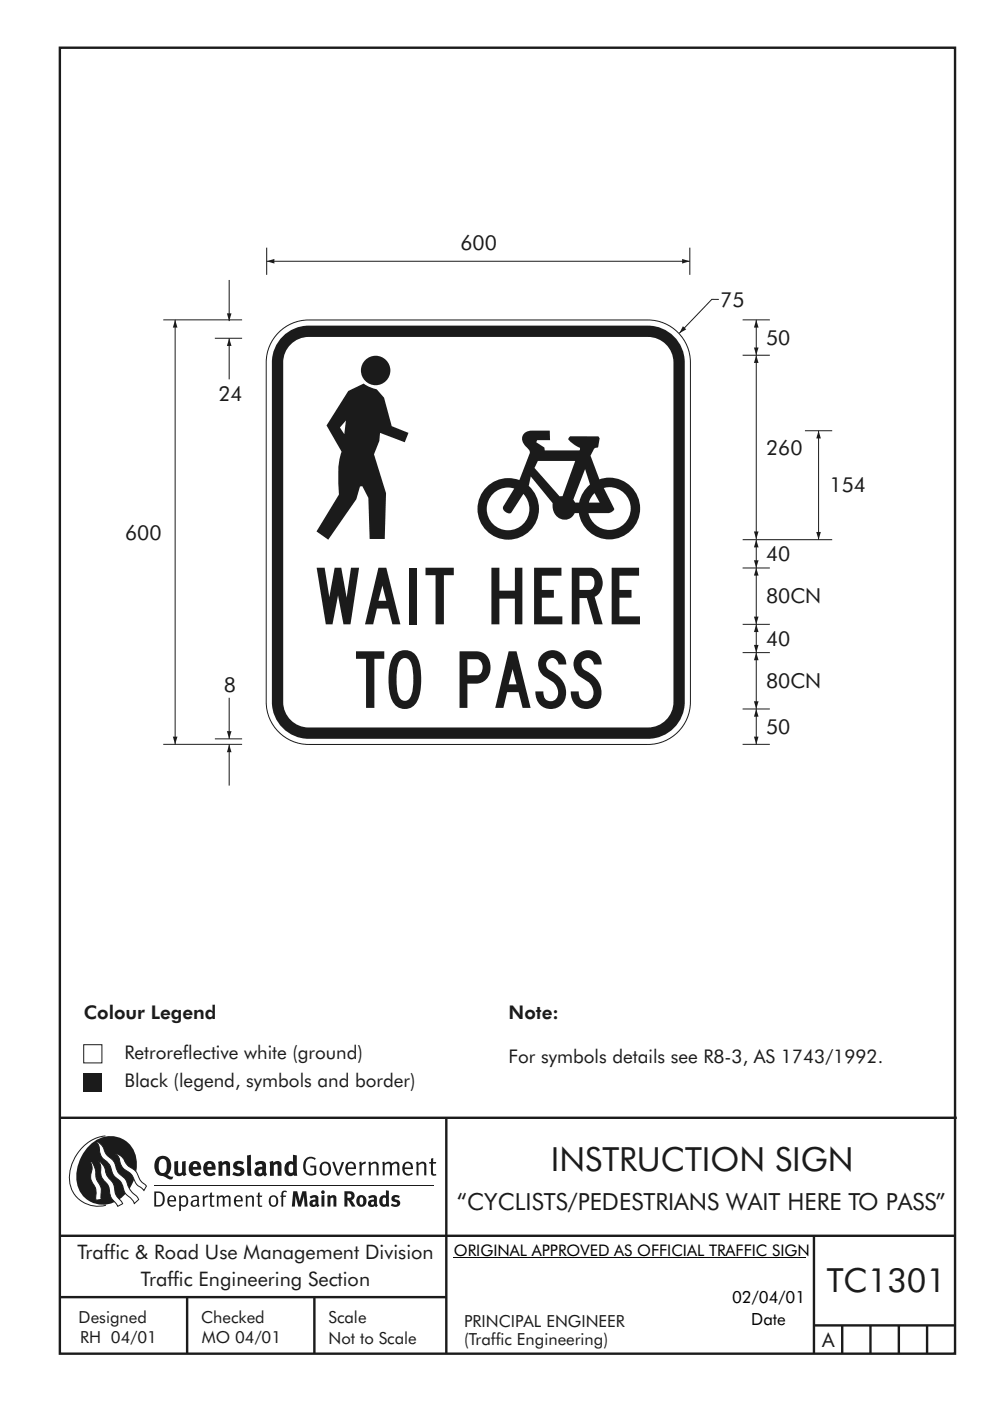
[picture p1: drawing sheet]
<svg xmlns="http://www.w3.org/2000/svg" width="210mm" height="297mm" viewBox="0 0 210 297" stroke-linecap="round" stroke-linejoin="round" font-family="sans-serif">
<g fill="none" stroke="#1f1a17" stroke-width=".51">
<path d="M12.7 10.1h189.9v276.9h-189.9zM12.7 237h190.3M94.7 236.9v50.1M12.7 262h190M12.7 275h82M39.7 275v12M66.7 275v12M172.7 262v25M172.7 281h30M178.7 281v6M184.7 281v6M190.7 281v6"/>
<path d="M196.7 281v6"/>
</g>
<path d="M96.3 266.6h74.7" fill="none" stroke="#000" stroke-width=".21"/>
<path d="M17.8 221.5h3.8v3.9h-3.8z" fill-rule="evenodd" fill="#fff" stroke="#1f1a17" stroke-width=".21"/>
<g fill="#1f1a17">
<path d="M17.8 227.6h3.8v3.8h-3.8z"/>
<path d="M64.9 245.6a1.61 1.61 0 0 1 2.1 0l-.2 .3a1.17 1.17 0 0 0-1.4-.2 1.17 1.17 0 0 0-.6 1.3 1.42 1.42 0 0 0 1.2 1.9l.7-.2v-1.2h-.8l-.1-.4h1.3v1.9a1.82 1.82 0 0 1-2.2-.1 1.82 1.82 0 0 1-.6-2.1l.2-.7z" fill-rule="evenodd"/>
<path d="M68.2 246.5a1.77 1.77 0 0 0 .4 2.7 1.39 1.39 0 0 0 1.4-.5 1.39 1.39 0 0 0 .2-1.5 1.19 1.19 0 0 0-2-.7zM68.5 246.8a.83 .83 0 0 1 1 .1 .83 .83 0 0 1 .2 1 .75 .75 0 0 1-.6 1 .75 .75 0 0 1-.8-.8v-.9z" fill-rule="evenodd"/>
<path d="M70.5 246.4l.4-.1 .8 2.4 .8-2.3h.5l-1.1 2.8h-.4z" fill-rule="evenodd"/>
<path d="M73.6 246.7a1.74 1.74 0 0 0 .5 2.5h.9l.5-.3-.2-.3a.89 .89 0 0 1-1.1 .2 .89 .89 0 0 1-.4-.9h1.7a1.15 1.15 0 0 0-.4-1.4 1.15 1.15 0 0 0-1.5 .2zM74 246.9a.67 .67 0 0 1 .8-.2 .67 .67 0 0 1 .3 .8h-1.3z" fill-rule="evenodd"/>
<path d="M76.2 246.4l.4-.1 .1 .4 .5-.4h.5l-.2 .5a.61 .61 0 0 0-.8 .6v1.8h-.4z" fill-rule="evenodd"/>
<path d="M78.1 246.4l.5-.1 .1 .4a.89 .89 0 0 1 .9-.4 .89 .89 0 0 1 .7 .7v2.2h-.4v-2.2l-.1-.2-.3-.1-.8 .4v2.1h-.4z" fill-rule="evenodd"/>
<path d="M81.1 246.4l.4-.1 .1 .4a.83 .83 0 0 1 .8-.4 .83 .83 0 0 1 .7 .5 .86 .86 0 0 1 .9-.5 .86 .86 0 0 1 .7 .7v2.2h-.4l-.1-2.3a.5 .5 0 0 0-.8 0l-.2 .2v2.1h-.5v-2.2l-.4-.3-.7 .4v2.1h-.4z" fill-rule="evenodd"/>
<path d="M85.7 246.7a1.74 1.74 0 0 0 .5 2.5h.9l.5-.3-.2-.3a.89 .89 0 0 1-1.1 .2 .89 .89 0 0 1-.4-.9h1.7a1.15 1.15 0 0 0-.5-1.4 1.15 1.15 0 0 0-1.4 .2zM86 246.9a.67 .67 0 0 1 .9-.2 .67 .67 0 0 1 .3 .8h-1.3z" fill-rule="evenodd"/>
<path d="M88.3 246.4l.4-.1 .1 .4a.89 .89 0 0 1 .9-.4 .89 .89 0 0 1 .8 .7v2.2h-.5v-2.2l-.1-.2-.3-.1-.8 .4v2.1h-.4z" fill-rule="evenodd"/>
<path d="M91.5 245.6l.4-.1v.9h.7l-.2 .3h-.5v2.1l.1 .1h.5l.1 .3a.71 .71 0 0 1-1.2-.6v-1.9h-.3v-.3h.3z" fill-rule="evenodd"/>
<path d="M37 246.3l.8-.2v2a.46 .46 0 0 0 .2 .6 .46 .46 0 0 0 .6-.2v-2.2l.8-.2v2.4l.2 .5-.6 .4-.2-.3a1.03 1.03 0 0 1-1.2 .2 1.03 1.03 0 0 1-.6-1z" fill-rule="evenodd"/>
<path d="M40.4 246.6a1.64 1.64 0 0 0 0 2.3 1.64 1.64 0 0 0 2.3 .1l-.4-.5a.78 .78 0 0 1-.9 .3 .78 .78 0 0 1-.5-.8h1.8a1.37 1.37 0 0 0-.6-1.6 1.37 1.37 0 0 0-1.7 .2zM41.1 246.9a.48 .48 0 0 1 .6-.1 .48 .48 0 0 1 .2 .6h-1z" fill-rule="evenodd"/>
<path d="M43.5 246.6a1.65 1.65 0 0 0-.2 2 1.65 1.65 0 0 0 1.9 .7l.5-.3-.3-.5a.78 .78 0 0 1-.9 .3 .78 .78 0 0 1-.5-.8h1.8a1.37 1.37 0 0 0-.6-1.6 1.37 1.37 0 0 0-1.7 .2zM44.1 246.9a.48 .48 0 0 1 .6-.1 .48 .48 0 0 1 .2 .6h-.9z" fill-rule="evenodd"/>
<path d="M46.3 246.3l.7-.2 .1 .4a.95 .95 0 0 1 1-.3 .95 .95 0 0 1 .7 .8v2.3h-.8v-2.3l-.3-.2-.5 .3v2.2h-.8z" fill-rule="evenodd"/>
<path d="M49.7 246.5a1.73 1.73 0 0 1 2-.1l-.2 .6-.6-.2a.42 .42 0 0 0-.6 .2l.2 .3a1.23 1.23 0 0 1 1.4 1 1.47 1.47 0 0 1-2.3 .9l-.3-.2 .3-.6 .7 .4a.47 .47 0 0 0 .7-.4 .87 .87 0 0 0-1-.5l-.4-.2-.1-.4z" fill-rule="evenodd"/>
<path d="M54.1 246.6l.3 .6 .3-.2a.62 .62 0 0 1 .9 0l.1 .4a1.21 1.21 0 0 0-1.4 .3 1.21 1.21 0 0 0-.1 1.3 1.19 1.19 0 0 0 1.6 .1l.5 .3 .4-.4-.3-.4v-1.4a.96 .96 0 0 0-1.3-1zM55 248l.6-.1v.7a.43 .43 0 0 1-.6 .1 .43 .43 0 0 1 0-.7z" fill-rule="evenodd"/>
<path d="M57.2 246.3l.7-.2 .1 .4a.95 .95 0 0 1 1-.3 .95 .95 0 0 1 .7 .8v2.3h-.8v-2.3l-.2-.2-.6 .3v2.2h-.8z" fill-rule="evenodd"/>
<path d="M62.2 244.8v1.5a1.29 1.29 0 0 0-1.4 .2 1.29 1.29 0 0 0-.5 1.3 1.24 1.24 0 0 0 .6 1.4 1.24 1.24 0 0 0 1.4-.1l.1 .2h.7l-.1-4.3zM61.5 246.9l.4-.1 .3 .2v1.5l-.3 .1a.48 .48 0 0 1-.6-.4 1.52 1.52 0 0 1 .2-1.3z" fill-rule="evenodd"/>
<path d="M52.4 245l.8-.2 .2 4.5h-.8l-.1-.2z" fill-rule="evenodd"/>
</g>
<path d="M22.4 240.8a9 9 0 0 0-7.4 10.9 6.2 6.2 0 0 0 7.5 3.8M32.7 251.4h59.4" fill="none" stroke="#1f1a17" stroke-width=".21"/>
<path d="M19.1 242.7a5.7 5.7 0 0 1 6.5-1.4 5.7 5.7 0 0 1 3.4 5.7 8.6 8.6 0 0 1-6.2 8.3 5.7 5.7 0 0 1-6.5-7 9.9 9.9 0 0 1 2.8-5.6z" fill-rule="evenodd" fill="#1f1a17"/>
<path d="M24.5 244.5a3.1 3.1 0 0 1 2.3 2.2l.7 .7a3.2 3.2 0 0 1 2 2.4l.4 .6 1.2 1.1-.6 .9-.2-.3a3.5 3.5 0 0 1-1.9-2.1 3.8 3.8 0 0 0-2.1-2.1 3.5 3.5 0 0 1-1-2.3zM20.4 241.9a3.4 3.4 0 0 1 1.9 2.5l.7 .8a3.3 3.3 0 0 1 1.7 2.6 4.4 4.4 0 0 0 1.7 2l.3 .3a6.1 6.1 0 0 0 2.5 3.7l.2 .5-.9 .9a6.1 6.1 0 0 0-1.9-2.2l-.4-.8a3.6 3.6 0 0 0-1.9-2.8l-.6-1a3.6 3.6 0 0 0-1.9-2.8 3.7 3.7 0 0 1-.8-2.4zM21 246.1a3.4 3.4 0 0 1 1.5 2.8l.6 .9a3.8 3.8 0 0 1 1.4 3.1l.3 .7 1.2 1.6-1 .6-.5-.8a3.2 3.2 0 0 1-1.3-2.8 4.3 4.3 0 0 0-1.4-2.2 4.7 4.7 0 0 1-.5-2.9zM19.2 246.1a5.1 5.1 0 0 1 1.2 3.7l.3 .7a3.1 3.1 0 0 1 .7 3l.1 .8-1.1 .2-.1-.8a3.5 3.5 0 0 0-.9-3.2 3.6 3.6 0 0 1 .1-2.6z" fill-rule="evenodd" fill="#fff" stroke="#1f1a17" stroke-width=".21"/>
<g fill="#1f1a17">
<path d="M33.4 245.5a2.51 2.51 0 0 0 .4 3.7l.8 .1a2.78 2.78 0 0 0 2 .7l.2-.5h-.6l-.7-.4a2.56 2.56 0 0 0 0-3.8 1.83 1.83 0 0 0-2.1 .2zM34 245.9a.87 .87 0 0 1 1 0 .87 .87 0 0 1 .4 .9v.4a1.17 1.17 0 0 1-.9 1.5l-.3-.1a2.38 2.38 0 0 1-.2-2.7z" fill-rule="evenodd"/>
<path d="M33.1 252.9v2.6a1.12 1.12 0 0 0 1.2-.3 1.12 1.12 0 0 0 .2-1.2l-.1-.5-.3-.4zM32.7 252.6h1.1a1.67 1.67 0 0 1 1.2 1.7 1.67 1.67 0 0 1-1.3 1.5h-1zM36.1 253.9l-.2 .5h1.1a.55 .55 0 0 0-.3-.6 .55 .55 0 0 0-.6 .1zM35.8 253.8a.95 .95 0 0 1 1.2-.2 .95 .95 0 0 1 .4 1.1h-1.5a.72 .72 0 0 0 .4 .8 .72 .72 0 0 0 .9-.2l.1 .3a1.15 1.15 0 0 1-1.5 0 1.15 1.15 0 0 1-.2-1.5zM38.4 254.1v1.2a.7 .7 0 0 0 .9 .1 .7 .7 0 0 0 .2-.9 .61 .61 0 0 0-.4-.7 .61 .61 0 0 0-.7 .3zM38 253.5l.3-.1 .1 .4a.95 .95 0 0 1 1.2-.2 .95 .95 0 0 1 .3 1.2 .92 .92 0 0 1-.5 1 .92 .92 0 0 1-1-.2v1.1l-.4 .1zM40.9 254.8a.5 .5 0 0 0 .2 .8 .5 .5 0 0 0 .7-.4v-.6zM40.5 253.7a1 1 0 0 1 1.7 .3v1.4l.2 .2-.2 .3-.3-.3a.78 .78 0 0 1-1.4-.1 .78 .78 0 0 1 .8-1.1h.5a.58 .58 0 0 0-.3-.7 .58 .58 0 0 0-.7 .3zM43 253.5l.3-.1 .1 .4 .3-.3 .5-.1-.2 .4a.52 .52 0 0 0-.6 .6v1.4h-.4zM44.6 252.9l.4-.1-.1 .7h.6l-.1 .3h-.5v1.5a.35 .35 0 0 0 .6 .3v.2a.57 .57 0 0 1-.6 .1 .57 .57 0 0 1-.3-.5v-1.6h-.3v-.3h.3zM45.9 253.5l.4-.1 .1 .4 .2-.2a.64 .64 0 0 1 1 .2 .7 .7 0 0 1 .8-.4 .7 .7 0 0 1 .5 .7v1.7h-.3v-1.7l-.3-.3-.7 .3v1.7h-.3v-1.6a.38 .38 0 0 0-.3-.5 .38 .38 0 0 0-.5 .2l-.1 .2v1.7h-.4zM50.2 253.9l-.2 .5h1.1a.55 .55 0 0 0-.2-.6 .55 .55 0 0 0-.7 .1zM49.9 253.8a.95 .95 0 0 1 1.2-.2 .95 .95 0 0 1 .4 1.1h-1.5a.72 .72 0 0 0 .4 .8 .72 .72 0 0 0 .9-.2l.1 .3a1.15 1.15 0 0 1-1.5 0 1.15 1.15 0 0 1-.2-1.5zM52.1 253.5l.3-.1 .1 .4a.72 .72 0 0 1 .8-.4 .72 .72 0 0 1 .6 .7v1.7h-.4v-1.6a.45 .45 0 0 0-.3-.5 .45 .45 0 0 0-.5 .3l-.2 .1v1.7h-.3zM54.7 252.9l.4-.1v.7h.6l-.1 .3h-.5v1.5a.35 .35 0 0 0 .5 .3v.2a.57 .57 0 0 1-.6 .1 .57 .57 0 0 1-.3-.5v-1.6h-.3v-.3h.3zM57.6 253.9l-.2 .7a.65 .65 0 0 0 .3 .8 .65 .65 0 0 0 .8-.2l.1-.1a.93 .93 0 0 0-.7-1.4zM57.3 253.7a1.12 1.12 0 0 1 1.4 .1 1.12 1.12 0 0 1 .3 1.4 1.01 1.01 0 0 1-1.3 .6 1.01 1.01 0 0 1-.7-1.2zM59.9 252.6l.5-.2 .5 .2-.1 .2-.4-.1-.3 .2v.6h.6l-.1 .3h-.5v2h-.4v-2h-.2v-.3h.2zM62.2 252.6l-.3 3.2h.7l.1-2.3 .6 2.3h.6l.6-2.3 .1 2.3h.7l-.3-3.2h-.9l-.5 2.1-.5-2.1zM65.7 253.7l.3 .5a.51 .51 0 0 1 .5-.4 .51 .51 0 0 1 .4 .4v.1a.88 .88 0 0 0-1.1 .4 .88 .88 0 0 0 .2 1.1 .9 .9 0 0 0 1.1-.2l.3 .3 .4-.3-.2-.3v-1.1a.87 .87 0 0 0-.5-.8 .87 .87 0 0 0-1 .1zM66.4 254.8h.5v.5l-.1 .1h-.3l-.2-.1zM68.2 253.5v2.3h.6v-2.4zM68.1 252.8a.4 .4 0 0 0 .8 0 .4 .4 0 0 0-.8 0zM69.4 253.5l.1 2.3h.6v-1.7a.33 .33 0 0 1 .4-.2 .33 .33 0 0 1 .3 .4v1.5h.6v-1.7a.75 .75 0 0 0-.6-.7 .75 .75 0 0 0-.8 .3v-.3zM73.1 252.6v3.2h.6v-1.3l.3 .2 .7 1.1h.7l-.9-1.4a.94 .94 0 0 0 .7-1 .94 .94 0 0 0-.9-.8zM73.7 253.1a.51 .51 0 0 1 .8 .1 .51 .51 0 0 1-.2 .7l-.6 .1zM75.9 253.7a1.19 1.19 0 0 0-.1 1.7 1.19 1.19 0 0 0 1.8 0 1.19 1.19 0 0 0-.1-1.6 1.19 1.19 0 0 0-1.6-.1zM76.5 253.9l.2-.1a.99 .99 0 0 1 0 1.6 1.06 1.06 0 0 1-.2-1.5zM78.1 253.7l.3 .5a.51 .51 0 0 1 .5-.4 .51 .51 0 0 1 .5 .4v.1a.88 .88 0 0 0-1.2 .4 .88 .88 0 0 0 .2 1.1 .9 .9 0 0 0 1.1-.2l.3 .3 .4-.3-.2-.3v-1.1a.87 .87 0 0 0-.5-.8 .87 .87 0 0 0-1 .1zM78.9 254.8h.4v.5l-.1 .1h-.3l-.1-.1zM81.9 252.4v1.1a1.2 1.2 0 0 0-1.4 .6 1.2 1.2 0 0 0 .2 1.4l.5 .4 .8-.2v.1h.6l-.1-3.3zM81.4 253.9l.5 .2-.1 1.2a.46 .46 0 0 1-.5-.1 .46 .46 0 0 1-.1-.5zM83.3 253.6a.79 .79 0 0 0-.1 .9 .79 .79 0 0 0 .9 .4 .33 .33 0 0 1 0 .5 .33 .33 0 0 1-.5 0l-.4-.2-.3 .4a1.15 1.15 0 0 0 1.2 .3 1.15 1.15 0 0 0 .8-1 1.49 1.49 0 0 0-1.2-.8 .4 .4 0 0 1 .3-.3 .4 .4 0 0 1 .4 .1l.2 .1 .2-.4a1.47 1.47 0 0 0-1.5 0z" fill-rule="evenodd"/>
</g>
<path d="M56.6 52.5v5.8M146.4 52.5v5.8M34.6 67.8h16.8M37.2 67.8v90M45.6 71.7h5.8M34.6 157.8h16.8M45.6 156.7h5.8M157.6 157.8h5.7M157.6 150.3h5.7" fill="none" stroke="#1f1a17" stroke-width=".21"/>
<g fill="#1f1a17">
<path d="M36.7 156.2h.9l-.4 1.6z" fill-rule="evenodd"/>
<path d="M37.2 67.8l.4 1.6h-.9z" fill-rule="evenodd"/>
</g>
<path d="M160.4 150.3v7.5" fill="none" stroke="#1f1a17" stroke-width=".21"/>
<g fill="#1f1a17">
<path d="M160 156.2h.9l-.5 1.6z" fill-rule="evenodd"/>
<path d="M160.4 150.3l.5 1.7h-.9z" fill-rule="evenodd"/>
</g>
<path d="M56.6 55.4h89.8" fill="none" stroke="#1f1a17" stroke-width=".21"/>
<g fill="#1f1a17">
<path d="M144.7 54.9l1.7 .5-1.7 .5 1.7-.5-1.7 .5z" fill-rule="evenodd"/>
<path d="M56.6 55.4l1.6-.5v1z" fill-rule="evenodd"/>
</g>
<path d="M48.6 147.9v8.8" fill="none" stroke="#1f1a17" stroke-width=".21"/>
<path d="M48.1 155h1l-.5 1.7 .5-1.7-.5 1.7z" fill-rule="evenodd" fill="#1f1a17"/>
<path d="M48.6 59.4v8.7" fill="none" stroke="#1f1a17" stroke-width=".21"/>
<path d="M48.1 66.4h1l-.5 1.7 .5-1.7-.5 1.7z" fill-rule="evenodd" fill="#1f1a17"/>
<path d="M48.6 157.8v8.8" fill="none" stroke="#1f1a17" stroke-width=".21"/>
<path d="M48.6 157.8l.5 1.7h-1z" fill-rule="evenodd" fill="#1f1a17"/>
<path d="M48.6 71.7v8.7" fill="none" stroke="#1f1a17" stroke-width=".21"/>
<path d="M48.6 71.7l.5 1.7h-1z" fill-rule="evenodd" fill="#1f1a17"/>
<path d="M59.1 70.5a9 9 0 0 1 6.4-2.7h72a9 9 0 0 1 9 9v72a9 9 0 0 1-9 9h-72a9 9 0 0 1-9-9v-72a9 9 0 0 1 2.6-6.3z" fill="none" stroke="#1f1a17" stroke-width=".21"/>
<path d="M60 71.3a7.8 7.8 0 0 1 5.5-2.3h72a7.8 7.8 0 0 1 7.8 7.8v72a7.8 7.8 0 0 1-7.8 7.8h-72a7.8 7.8 0 0 1-7.8-7.8v-72a7.8 7.8 0 0 1 2.3-5.5z" fill-rule="evenodd" fill="#1f1a17"/>
<path d="M61.7 73a5.4 5.4 0 0 1 3.8-1.6h72a5.4 5.4 0 0 1 5.4 5.4v72a5.4 5.4 0 0 1-5.4 5.4h-72a5.4 5.4 0 0 1-5.4-5.4v-72a5.4 5.4 0 0 1 1.6-3.8z" fill-rule="evenodd" fill="#fff"/>
<path d="M152.5 63.5h-1.5l-6.9 7.2" fill="none" stroke="#1f1a17" stroke-width=".21"/>
<g fill="#1f1a17">
<path d="M144.9 69.2l.7 .6-1.5 .9z" fill-rule="evenodd"/>
<path d="M76.6 78.6a3.1 3.1 0 0 0 6.2 0 3.1 3.1 0 0 0-6.2 0zM73.9 82.9l3.3-1.6 1.4 .8 1.3 .4 1.6 1.8 1.6 6.1 3.6 1.4-.8 2-5.3-2-.1 1.7-1.2 2.8 2.6 8.3-.3 9.7h-3.2l-.2-8.7-1.3-2.5h-.5l-.8 2.8-6 8.5-2.4-1.7 4.7-7.8a22.9 22.9 0 0 1 .6-9.1l-3.2-5.6zM73.4 89.1l-.4 3-.9-1.5z" fill-rule="evenodd"/>
<path d="M114.1 97.7h7.9l-2.6 7.5h-.7l-5.3-6zM104.9 104.4a4.5 4.5 0 0 0-.5 6.5 4.5 4.5 0 0 0 6.5 .3 4.5 4.5 0 0 0 .1-6.5l-2.5 4a1.21 1.21 0 0 1-1.7-1.4l2.3-3.7a4.4 4.4 0 0 0-4.2 .8zM128.1 103.5a4.5 4.5 0 0 1 5.6 3.2 4.5 4.5 0 0 1-3.4 5.5 4.5 4.5 0 0 1-5.4-3.4l4.5-.1a1.13 1.13 0 0 0 .9-.8zM126.1 104.6l1.1 2h-2.3l.4-.9zM111.2 91.9a2.09 2.09 0 0 0 .6 3 1.28 1.28 0 0 1 .6 1.2l-2.2 5.7a6.5 6.5 0 0 0-8.9 6.3 6.5 6.5 0 0 0 9.3 5.7 6.5 6.5 0 0 0 1.6-10.8l.4-2 4.7 5.7a2.7 2.7 0 0 0 .8 2.8 2.7 2.7 0 0 0 2.8 .4l.6-.4 .4-.7h.9a6.5 6.5 0 0 0 7.8 5.4 6.5 6.5 0 0 0 5-8.1 6.5 6.5 0 0 0-8.4-4.5l-1.9-5 .8-1.5 .8-.3 .3-1.9-.2-.4-6.1 .1-.3 .6 1.1 1 1.3 .7 .1 .2-.2 .4h-7.3l-.1-.6-1.7-1.1 .2-.5h2.7l-.1-2h-3.8l-.6 .1zM124.1 99.5l1.1 3.2a7.4 7.4 0 0 0-2.4 3.9h-.8l-.4-.7z" fill-rule="evenodd"/>
</g>
<path d="M157.6 138.4h5.7M160.4 132.4v6" fill="none" stroke="#1f1a17" stroke-width=".21"/>
<g fill="#1f1a17">
<path d="M160 136.7h.9l-.5 1.7z" fill-rule="evenodd"/>
<path d="M160.4 132.4l.5 1.6h-.9z" fill-rule="evenodd"/>
</g>
<path d="M160.4 138.3v12" fill="none" stroke="#1f1a17" stroke-width=".21"/>
<g fill="#1f1a17">
<path d="M160 148.7h.9l-.5 1.6z" fill-rule="evenodd"/>
<path d="M160.4 138.3l.5 1.7h-.9z" fill-rule="evenodd"/>
</g>
<path d="M160.4 75.3v39" fill="none" stroke="#1f1a17" stroke-width=".21"/>
<g fill="#1f1a17">
<path d="M160 112.7h.9l-.5 1.6z" fill-rule="evenodd"/>
<path d="M160.4 75.3l.5 1.6h-.9z" fill-rule="evenodd"/>
</g>
<path d="M173.7 91.3v23.1" fill="none" stroke="#1f1a17" stroke-width=".21"/>
<g fill="#1f1a17">
<path d="M173.2 112.8h1l-.5 1.6z" fill-rule="evenodd"/>
<path d="M173.7 91.3l.5 1.7h-1z" fill-rule="evenodd"/>
</g>
<path d="M157.6 114.4h19M160.4 114.4v6M157.6 132.4h5.7M157.6 120.4h5.7" fill="none" stroke="#1f1a17" stroke-width=".21"/>
<g fill="#1f1a17">
<path d="M160 118.8h.9l-.5 1.6z" fill-rule="evenodd"/>
<path d="M160.4 114.4l.5 1.7h-.9z" fill-rule="evenodd"/>
</g>
<path d="M160.4 120.4v12" fill="none" stroke="#1f1a17" stroke-width=".21"/>
<g fill="#1f1a17">
<path d="M160 130.7h.9l-.5 1.7z" fill-rule="evenodd"/>
<path d="M160.4 120.4l.5 1.6h-.9z" fill-rule="evenodd"/>
</g>
<path d="M157.6 75.3h5.7M157.6 67.8h5.7M160.4 67.8v7.5" fill="none" stroke="#1f1a17" stroke-width=".21"/>
<g fill="#1f1a17">
<path d="M160 73.7h.9l-.5 1.6z" fill-rule="evenodd"/>
<path d="M160.4 67.8l.5 1.7h-.9z" fill-rule="evenodd"/>
</g>
<path d="M170.8 91.3h5.8" fill="none" stroke="#1f1a17" stroke-width=".21"/>
<g font-size="12" fill="#1f1a17">
<text x="67.2" y="132.4">WAIT HERE</text>
<text x="75.5" y="150.1">TO PASS</text>
</g>
<g font-size="7.1" fill="#1f1a17">
<text x="116.9" y="248.3">INSTRUCTION SIGN</text>
<text x="175.4" y="274">TC1301</text>
</g>
<text font-size="5" fill="#1f1a17" x="97" y="256.6">“CYCLISTS/PEDESTRIANS WAIT HERE TO PASS”</text>
<g font-size="4.4" fill="#1f1a17">
<text x="97.7" y="53.1">600</text>
<text x="152.8" y="65.2">75</text>
<text x="162.5" y="73.1">50</text>
<text x="46.3" y="85.1">24</text>
<text x="162.5" y="96.4">260</text>
<text x="176" y="104.4">154</text>
<text x="26.5" y="114.4">600</text>
<text x="162.5" y="119">40</text>
<text x="162.5" y="128">80CN</text>
<text x="162.5" y="136.9">40</text>
<text x="47.5" y="146.7">8</text>
<text x="162.5" y="145.9">80CN</text>
<text x="162.5" y="155.6">50</text>
</g>
<g font-size="4.2" fill="#1f1a17">
<text x="16.4" y="267">Traffic &amp; Road Use Management Division</text>
<text x="29.9" y="272.6">Traffic Engineering Section</text>
<text x="174.4" y="285.6">A</text>
</g>
<g font-size="4" fill="#1f1a17">
<text x="17.8" y="216">Colour Legend</text>
<text x="107.9" y="216">Note:</text>
<text x="26.4" y="224.5">Retroreflective white (ground)</text>
<text x="107.9" y="225.3">For symbols details see R8-3, AS 1743/1992.</text>
<text x="26.4" y="230.6">Black (legend, symbols and border)</text>
</g>
<g font-size="3.6">
<text x="155.3" y="276.2">02/04/01</text>
<text x="159.4" y="281">Date</text>
</g>
<g font-size="3.5" fill="#1f1a17">
<text x="16.7" y="280.5">Designed</text>
<text x="42.7" y="280.5">Checked</text>
<text x="69.7" y="280.5">Scale</text>
<text x="98.5" y="281.4">PRINCIPAL ENGINEER</text>
<text x="17" y="284.8">RH 04/01</text>
<text x="42.8" y="284.8">MO 04/01</text>
<text x="69.7" y="285">Not to Scale</text>
<text x="98.5" y="285.1">(Traffic Engineering)</text>
</g>
<text font-size="3.4" x="96.3" y="266.3">ORIGINAL APPROVED AS OFFICIAL TRAFFIC SIGN</text>
</svg>
